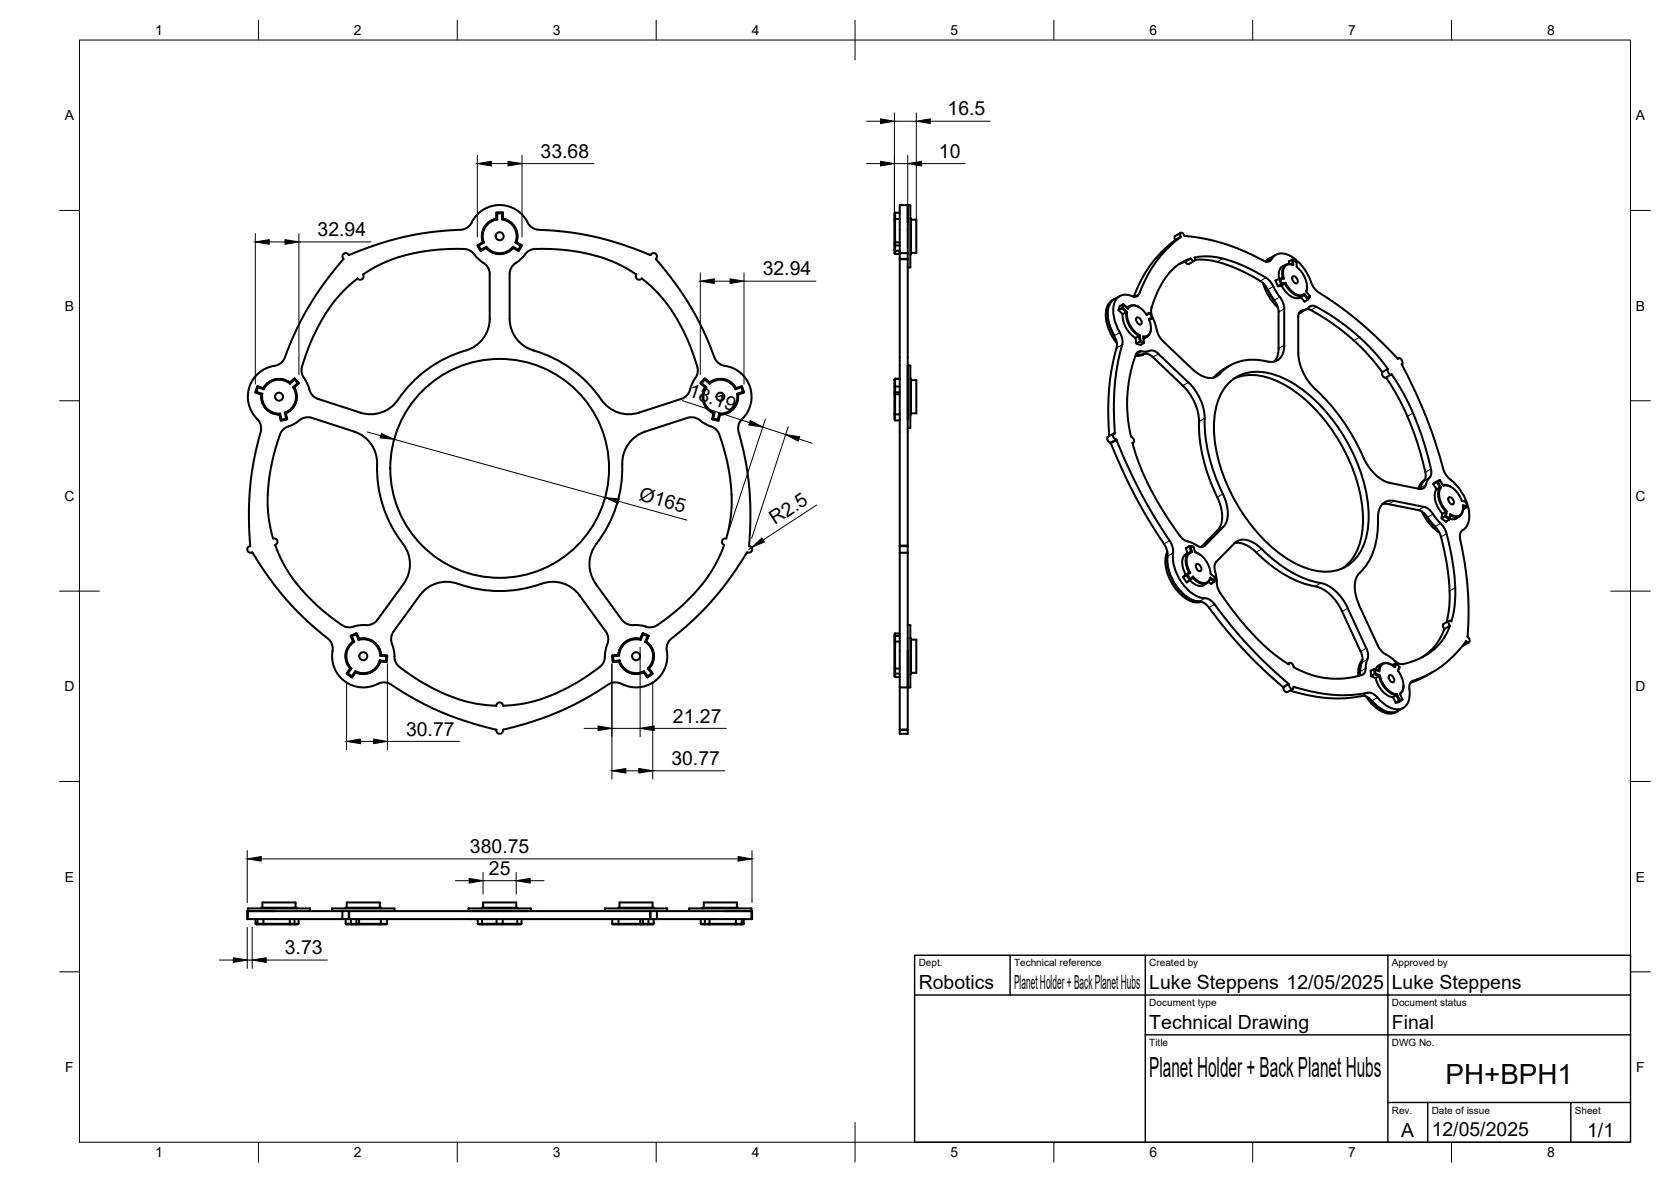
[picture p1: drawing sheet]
<svg xmlns="http://www.w3.org/2000/svg" width="420mm" height="297mm" viewBox="0 0 420 297" stroke-linecap="round" stroke-linejoin="round" font-family="sans-serif">
<!-- layer: Visible -->
<g fill="none" stroke="#000" stroke-width=".51">
<path d="M124.9 53.5v1.5M124.9 55a4.4 4.4 0 0 0-3.4 5.9M125 53.6h1.2M125 55.1a4.3 4.3 0 0 0-3.3 5.9M126.2 55.1a4.3 4.3 0 0 1 3.4 5.9M126.2 53.6l.2-.1v1.5l-.2 .2zM126.4 55a4.4 4.4 0 0 1 3.4 5.9M126.4 53.5h-1.5l.1 .1v1.6l-.1-.2M224.9 53.6l.2-.1v1.5l-.2 .2zM225.1 53.5h1.1M226.2 55h-1.1v5.9l-.2 .1v-5.8M228.2 51.5v12.1"/>
<path d="M228.9 54.9h.2v9h-.2M229.1 55.2h1.3v8.3h-1.3M295.5 59.3l-.2 .4 .2 .6M296.8 59.6l-1.4 .8M296.9 58.5l-1.4 .8M296.9 59.5l-.2-.6 .2-.4 .6 .2a.99 .99 0 0 0 1.3 .7l4.9 .8 4.7 1.2 4.3 1.7 5.4 2.6h1l.6-.5M87.7 64.1l6.2-2.3 6.9-2.1 5.3-1 7.4-.8a6.6 6.6 0 0 0 3.7-.6l1-.7a8 8 0 0 1 7.4-5.1 8 8 0 0 1 7.5 5.1l1.1 .8a7.1 7.1 0 0 0 3.5 .5l7.5 .8 5.3 1 6.9 2.1 6.2 2.3M87.7 64.1a.9 .9 0 0 0-1.3-.3 .9 .9 0 0 0-.1 1.4l-4.9 6.1-4.2 6.4-2.5 4.8-2.4 5.6a6 6 0 0 1-1.5 3l-1.1 .7a8 8 0 0 0-7 5.5 8 8 0 0 0 2.5 8.6l.4 1 .1 1.1-2 8.3-.9 7.1-.2 7.2 .3 6.6a.84 .84 0 0 0-.7 1.1 .84 .84 0 0 0 1.2 .5l3.6 5.5 3.9 5.1 4.8 5.2 5 4.5a7 7 0 0 1 2.6 2.5l.4 1.2a8 8 0 0 0 3 8.4 8 8 0 0 0 9 .4l1-.1 1.2 .3 7.3 4.4 7.2 3.4 6.5 2.2 5.9 1.6a.83 .83 0 0 0 .8 1 .83 .83 0 0 0 .9-1l7.6-2.1 6.4-2.4 6.4-3.1 6.8-4.2 1.2-.1 1.4 .4M91.3 69a.84 .84 0 0 1-.2 1.1 .84 .84 0 0 1-1.2-.1l-2.4 2-2.2 2.2-3.2 4.3-3.3 5.9-2.1 5.4a6.9 6.9 0 0 0-.9 3.7l.7 1.5M120.1 61.7l.8 1.3M120.9 62.8l1.4-.8-.1 .2-1.3 .8zM121.4 60.9l-1.4 .8 .9 1.4 1.3-.8a4.5 4.5 0 0 0 6.8 0l1.4 .8 .9-1.4-1.4-.8"/>
<path d="M121.5 60.9l-1.4 .8 .2 .1 .6 1M121.5 60.9l.2 .1-1.4 .8M121.5 66.1l-1.2-1-1.6-1.8-1-.5a41.1 41.1 0 0 0-12.6 .6l-4.8 1.2-3.2 1.2-2.3 1-3.5 2.2M121.6 66.1a3.3 3.3 0 0 1 1.5 2.8v11.2a8.6 8.6 0 0 1-7.4 8.4 31.5 31.5 0 0 0-16.2 12.7 8.3 8.3 0 0 1-8.9 2.5M122.2 62.2a4.4 4.4 0 0 0 6.8 0M129 62a4.3 4.3 0 0 1-6.7 0M129.8 60.9l1.3 .8-.2 .1-1.3-.8M129.8 60.9l-.2 .1M129.9 60.9a4.5 4.5 0 0 0-3.4-5.9v-1.6h-1.7v1.6a4.5 4.5 0 0 0-3.4 5.9M130.3 62.8l-1.3-.8v.2l1.4 .8M131.1 61.7l-.7 1.3-.1-.2 .6-1M160 69a.84 .84 0 0 0 .2 1.1 .84 .84 0 0 0 1.2-.1l2.4 2 2.2 2.2 3.2 4.3 3.2 5.9 2.2 5.4a6.9 6.9 0 0 1 .8 3.7l-.5 1.5a12.4 12.4 0 0 0-1.8 3.9 3.3 3.3 0 0 1-1.8 1.4l-10.6 3.4a8.3 8.3 0 0 1-9.5-3.3 31.6 31.6 0 0 0-18-12.7 8.3 8.3 0 0 1-5.1-7.6v-11.2a4 4 0 0 1 2.5-3.4l1.8-2.1 1.2-.7a42.6 42.6 0 0 1 25.2 5.5l1.2 .8"/>
<path d="M163.6 64.1a.89 .89 0 0 1 1.3-.3 .89 .89 0 0 1 .1 1.4l4.9 6.1 4.2 6.4 2.5 4.8 2.4 5.6a6 6 0 0 0 1.5 3l1 .6a8 8 0 0 1 7.1 5.6 8 8 0 0 1-2.5 8.6l-.5 1.4a6.1 6.1 0 0 0 .6 3l1.4 6 .9 7.1 .2 7.2-.3 6.5a.89 .89 0 0 1 .7 1 .89 .89 0 0 1-1 .8l-.2-.1M224.9 62.8v.9l.2 .1h1.1M226.2 60.9h-1.1v.8l-.2 .1v-.8M226.2 61.7h-1.1v1.3l-.2-.2v-1M226.2 63h-1.1v.8M226.2 63.6v-12.1h2.7v15.7h-.7M226.2 65.2v71.9h2v-71.9M226.2 63.6v1.5h2v-1.5M226.2 65.1h2M226.2 63.6h2M279.6 75.5a4.8 4.8 0 0 0-1.4 5.3l1.2 3.2 1.4 2.3M280.1 75.3l-.5 .2"/>
<path d="M280.1 75.2a5 5 0 0 0-1.4 5.7l.8 2.1 1.1 2.4 .2 1v.8l-1.3 5.8-.6 4.7-.2 6.1 .2 5.8M281.2 77.9l.9-.4 1 1M281.5 74.4l-1.4 .9M281.6 76.9l-.4 1 1.1 1M282.3 78.9a6.9 6.9 0 0 0 3.2 6M282.4 76.4l1.3 1.2M282.4 76.4l-.3 1.1 .3-.1 1 1-.3 .1M282.4 76.4l-.9 .6M282.6 76.6l-.2 .8M283.1 78.5l-.8 .5M283.2 78.4a6.7 6.7 0 0 0 3.2 6M283.4 78.4a6.4 6.4 0 0 0 3.2 5.9"/>
<path d="M283.6 77.2h-.3M283.7 77.6a2.15 2.15 0 0 1 3.4 .1l1.2 1.4M284 76.9l-.6 .4M285.1 74.6l2.3-5 2.4-3.7 3.1-3.4 2.3-2 1.6-.9-3 2.6-2.7 3.1-2.6 3.9-2.1 4.7-.6 .6-.7 .1a3.4 3.4 0 0 0-5.2 3l.1 1.6 .4 1.7 1.2 2.7M285.9 79.8a1.16 1.16 0 0 1 1 1.7 1.16 1.16 0 0 1-1-1.7zM286.4 77.2l-.1-.1a1.92 1.92 0 0 0-2.8 .3M288.2 79l.8-.4 .1 .1-.8 .4M289.1 78.7l.6 1.3M289.7 79.8l-.8 .4a3.7 3.7 0 0 1-.2 4l-.8 .3h-.5l.3 1.7-1.1-.4-.9 .5M289.7 80l-.8 .3M289.7 80l-.7 .4M296.4 66.4l1.6-.6 1.4-.8-2.4 1-2 1.5-1.9 2.2-1.5 2.6-1.2 2.6-.9 2.8 .1 1.7 .9 2a7.9 7.9 0 0 0 1.9 4.3l7.5 7.1a6 6 0 0 0 5.5 2l1.2-.8"/>
<path d="M300.3 65.6l-1.5 .8-.8-.6M300.4 64.7l2.3-.3 2.2 .1 2.1 .4 3.5 1 3.7 1.6 4.2 2.3 1 .9 .8 1.3M300.4 64.7a.59 .59 0 0 1-.2 .9l-.4-.1-.4-.5M300.5 65.3h2.7l2.7 .5 2.8 .8 3.4 1.4 5.2 2.9 1 1.1 1.2 2.2a7.9 7.9 0 0 1 2 4.2M317.6 71.1a13.1 13.1 0 0 0 3.7 6.2M318.9 65.1l-.7 .6M319.3 64.9l-.4 .3M319.4 64.9l-1 .8M319.7 65.1a3.3 3.3 0 0 1 5-.7 14.7 14.7 0 0 1 5.3 7.3l1.3 1.6 6 4 4.6 3.7 4.6 4.1 5 5.1M320.2 72l.7 1.4a7.9 7.9 0 0 1 2 4.2v9.1a3.5 3.5 0 0 1-4.2 4.1 11.7 11.7 0 0 0-12.1 3.2M320.8 64.1l-1.5 .8M320.9 70.4h-.2l.6 1.6 1-.1a5.3 5.3 0 0 0 4 3l.8-.3"/>
<path d="M321.5 78.4v9.9l-.5 1.7-.6 .9M321.6 70l.5 1.4-.8 .5M321.6 70l-.9 .5M322.5 69.9l-.9 .1 .3 .1 .4 1.1M322.5 69.9l.3 .1-.9 .1M322.9 66.8a2.37 2.37 0 0 0-1.3 3.2M323.1 71.3l-1 .6M323.1 71.3a5.1 5.1 0 0 0 4 3.1l.8-.3M323.2 71.1l-.9 .1-.2 .2 1-.1M323.2 71.1l-.1 .2M323.2 71.1a4.9 4.9 0 0 0 4 3.1l.8-.4M323.3 66.5l-1.2 .7"/>
<path d="M324.1 65.7l.9-.5v1.3l.2 .1M324.2 65.7l-.1 .6M325 66.5a1.9 1.9 0 0 0-2.1 .3 1.9 1.9 0 0 0-.5 2l.2 1.1M325.1 69.4a1.16 1.16 0 0 1 1 1.8 1.16 1.16 0 0 1-1-1.8zM325.2 65.3l.8 .5-1-.6 .2 .1v1.3M325.2 66.6a1.84 1.84 0 0 0-2.1 .3 1.84 1.84 0 0 0-.5 2l.2 1.1M326 65.8v1.3a6 6 0 0 1 2.4 6.1M326.7 78.7l1.9-1.1 .4 .1 3 1.6 3.4 2.3 3.4 2.5 3 2.8 3 3.2 2.8 3.4M326.7 78.7l-.1 .1M326.7 74.9l.4-.3 .9 1.2 .2-.1M327.2 78.5l-.6 .2M327.7 74.2l-1.2 .7"/>
<path d="M328.4 73.2l1 1.3-.6 .8 .6-.9M328.6 72.1l-.1 1.2M328.9 75l-.9-1.2-.1 .3 .9 1.2-.8 .5M329.2 77.2l.8-.4 1 .3 2.8 1.6 4.4 3 3.6 3.1 2.6 2.5 4.6 5.4M329.2 77.2l-1.2 .7a1.5 1.5 0 0 0-1.6 1.7v9.2M64.3 98.6l1.5 .5M64.7 97.1l1.5 .4a4.5 4.5 0 0 1 6.7-1.4l1.1-1 1.2 1.2-1.2 1.1a4.5 4.5 0 0 1-2.1 6.4l.3 1.6-1.6 .3-.3-1.5a4.5 4.5 0 0 1-4.6-5.1l-1.5-.5zM64.7 97.1l1.5 .5 .1 .2-1.4-.5zM64.7 97.1l-.4 1.5 .2-.1 1.5 .5M64.9 97.3l-.4 1.2M65.8 99.1a4.4 4.4 0 0 0 4.5 5M66 99l-.2 .1"/>
<path d="M66 99a4.3 4.3 0 0 0 4.4 4.9M72.9 96.2l1.1-1v.2l-1.1 1zM72.9 96.2a4.4 4.4 0 0 0-6.7 1.4M72.9 96.4a4.3 4.3 0 0 0-6.6 1.4M73.7 97.3a4.3 4.3 0 0 1-2.1 6.4M73.9 97.3a4.4 4.4 0 0 1-2.1 6.5M74 95.2l1.1 1.1h-.3l-.8-.9M74.8 96.3l-1.1 1 .2 .1 1.2-1.1M76.5 95l1 1.9a3.9 3.9 0 0 0 2.5 3.4l10.6 3.4M176.2 96.3h.2l1.2 1-.2 .1zM176.4 96.3l.8-.9v-.2l1.2 1v.2M177.2 95.1l1.2 1a4.5 4.5 0 0 1 6.7 1.4l1.5-.4 .5 1.5-1.5 .5a4.5 4.5 0 0 1-4.6 5.1l-.3 1.5-1.7-.3 .4-1.5a4.5 4.5 0 0 1-2.1-6.5l-1.2-1.1z"/>
<path d="M177.2 95.2l-1 1.1M177.2 95.4l1.2 1M177.4 97.3a4.4 4.4 0 0 0 2.1 6.5M177.6 97.3a4.3 4.3 0 0 0 2.1 6.4M178.4 96.4a4.3 4.3 0 0 1 6.6 1.4M178.4 96.2a4.4 4.4 0 0 1 6.7 1.4M185 97.8l1.4-.5 .1-.2 .5 1.5M185 97.6v.2M185.3 99l1.5-.5 .2 .1-1.5 .5zM185.3 99a4.3 4.3 0 0 1-4.5 4.9M185.5 99.1a4.4 4.4 0 0 1-4.5 5M186.4 97.3l.4 1.2"/>
<path d="M186.5 97.1l-1.5 .5M224.9 98.5l.2 .1v.5l-.2-.1zM224.9 99v5M224.9 95.4l.2-.2v1.9h1.1M224.9 95.4v1.9M224.9 98.5v-1.2l.2-.2v1.5M225.1 95.2h1.1M225.1 98.6h1.1M226.2 99.1h-1.1v5M226.2 95.3h-1.1l-.2 .1M228.2 91.9h.7v15.6h-.7M228.9 95.2h.2v9h-.2"/>
<path d="M229.1 95.5h1.3v8.4h-1.3M281.6 83.6l.6 1.5 .1 1.1-1.2 5-.8 5.4-.2 4.6 .2 7.7M285.5 84.9l.2 1.4 1.2 .3M286.4 84.4l.2 1.4 .2-.2 .8 .3M286.4 84.4l.2-.1 .2 1.3M286.4 84.4l-.9 .5M287.1 88.3h-.7l-.5 .3a34.3 34.3 0 0 0-1.5 21.2l.4 .3 .3 .5v.5l-.3 .2 1.6 5.1 3 6.8 3.1 5.4 3.5 5.2 1.3 1.5 1.4 .8M287.1 88.3h1.6a2.08 2.08 0 0 1 2.6 .6l7.5 7.2a13.1 13.1 0 0 1 4.1 9M287.6 89a2.16 2.16 0 0 1 2.3 .7M287.6 89l-1.1 .2-.9-.1M287.7 86.2l-.9 .5M287.7 88.9l-.9 .5h-1.3"/>
<path d="M288 84.8l-.5 .4M288.5 84.6l-1 .5M289.4 82.4v.1a1.87 1.87 0 0 1-1.9 2.3M289.9 89.8l7.5 7.1a13.1 13.1 0 0 1 4.1 10.3 44.7 44.7 0 0 0 5 18.8 7.8 7.8 0 0 1 .1 6.7l-4.6 4.8M308.8 96.4a10.5 10.5 0 0 1 10.7-2.5 31.8 31.8 0 0 1 16.7 13.1 41.6 41.6 0 0 1 7.9 22.7 14.6 14.6 0 0 1-4.5 11.9 11.4 11.4 0 0 1-11.4 1.1 34.8 34.8 0 0 1-16.2-14.4 39.2 39.2 0 0 1-6.7-22.9 14.4 14.4 0 0 1 3.5-9zM309.3 91.8l-2.4 1.5-1.8 1.6M310.3 95.1a13.3 13.3 0 0 1 11.2 .9 39.6 39.6 0 0 1 17.6 19.4 32.8 32.8 0 0 1 3 20.4 11.7 11.7 0 0 1-4.4 7M326.5 88.8a13.7 13.7 0 0 0 5.3 10 52.8 52.8 0 0 1 11.4 17 10.6 10.6 0 0 0 6.3 5.6l7.5 1.5M347.6 93.5a1.01 1.01 0 0 0 .9 1.4M348.5 94.9l3.8 6.3 3.2 7.4 1.7 5.2 1.2 5 .1 1.2-.5 .9M349 92.7l-1.4 .8M349 92.7a.96 .96 0 0 0 .9 1.4"/>
<path d="M349.9 94.1l-1.5 .8M349.9 94.1l3.8 6.3 3 6.9 1.4 4 1.6 6.1 .2 1.5-.5 1.1M351.5 90.1a.85 .85 0 0 1 1 .4 .85 .85 0 0 1 0 1l2.7 5.5 2.7 6.1 2.9 7.8 2.1 7.1 .4 .9 .9 1.2a12.8 12.8 0 0 1 5.2 10.1 3.7 3.7 0 0 1-1.6 3M351.6 90l-.1 .1M70.3 104.1l.3 1.5 .2-.1 1.1-.3M70.4 104l-.1 .1M70.4 104l.4 1.5M71.6 103.7l.3 1.5 .2 .1-.3-1.5M71.6 103.7l.2 .1M72.1 105.3l-1.5 .3M89.1 108.5l-10.7-3.5a4 4 0 0 0-4 1.3l-2.6 1.2-.9 .8a42.4 42.4 0 0 0-2.6 25.7l.4 1.3M89.1 108.5a8.6 8.6 0 0 1 5.7 9.6 31.5 31.5 0 0 0 7.1 19.4 8.3 8.3 0 0 1-.4 9.2l-6.6 9.1"/>
<path d="M162.2 108.5a8.7 8.7 0 0 0-5.7 9.6 30.8 30.8 0 0 1-6.6 18.6M172.8 105l-10.6 3.5M172.8 105a4 4 0 0 1 4.1 1.3l2.6 1.2 .9 .8a42.4 42.4 0 0 1 2.6 25.7l-.4 1.3a.84 .84 0 0 0-1 .6 .84 .84 0 0 0 .5 1l-2 4.5-1.6 2.7-1.6 2.3-4.4 4.9-4.8 4a8.4 8.4 0 0 1-3.6 2.3l-1.7-.1M179.3 105.2l.4-1.5-.2 .1-.4 1.5M180.5 105.5l-1.2-.3-.2 .1 1.5 .3M180.8 104l-.3 1.5 .1 .1 .4-1.5M180.8 104l.2 .1M224.9 104v1.5l.2 .1v-1.5M224.9 104l.2 .1M225.1 105.6h1.1M225.1 104.1h1.1M280 109l-1.5 .8a1.02 1.02 0 0 0 .8 1.4"/>
<path d="M280.2 108.9l.1 .1M280.3 109l-.2-.1a.91 .91 0 0 0-.2 1 .91 .91 0 0 0 .8 .5M280.7 110.5l-1.4 .8v.1M280.7 110.5v.1M285 111.3l-.2 .1M302.9 105.2a43.1 43.1 0 0 0 5 19.9 7.8 7.8 0 0 1 .1 6.8l-.4 .5M68.7 135.3a.84 .84 0 0 1 1 .6 .84 .84 0 0 1-.5 1l1.9 4.5 1.6 2.7 1.7 2.3 4.4 4.9 4.8 4a8.4 8.4 0 0 0 3.6 2.3l1.6-.1a11.6 11.6 0 0 1 4.3-.5 3.3 3.3 0 0 0 1.8-1.3M150 136.7a8.3 8.3 0 0 0-.2 10l6.6 9.1M187.9 138.8l-3.7 5.5-3.8 5.1-4.9 5.2-4.9 4.5a7 7 0 0 0-2.6 2.5l-.4 1.2a8 8 0 0 1-2.7 8.2 8 8 0 0 1-8.6 .9M226.2 137.3v1.6M226.2 137.3h2v1.6M226.2 138.9v33.8"/>
<path d="M226.2 137.1v.2M226.2 138.9h2M228.2 138.9v44.5h-2v-10.7M228.2 137.1v.2M293.5 138.6a9.4 9.4 0 0 0 1.7 8.8 8.3 8.3 0 0 0 5.6 4l1.3-.2M295 139l-.1-1.5-.6-1.3-4.5-7-2.6-4.7-3.8-7.6-2.7-6.3-1.4 .8 2.3 5.4 2.7 5.8 2.6 4.7 6.2 10.1 .5 1.8a11.5 11.5 0 0 0 6.7 11.8l1.3 .2M295 138.9a11.6 11.6 0 0 0 6.7 11.2l1.3 .2M298.3 137.7h-.1l.4 1.4a2.61 2.61 0 0 0-1.2 3.5l.7 1.8M298.7 136.1l2.2 .9a1.68 1.68 0 0 0 2.1 .1M299 138.9l-1.2 .7M299 137.3l.3 .1 .5 1.4-.3-.1zM299.3 137.4h.8l-1.1-.1-.8 .5"/>
<path d="M299.5 138.7a2.58 2.58 0 0 0-1.2 3.5l.7 1.7-1 .6M299.8 138.7a2.45 2.45 0 0 0-1.3 3.5l.8 1.7M300.1 137.4l.5 1.4a6.3 6.3 0 0 1 3.8 5.4M300.5 138.8l.9 .4M307.6 132.4l-4.7 4.7M310.4 136.5a6.3 6.3 0 0 1 5.4 2.3 28.8 28.8 0 0 0 15.6 8.7 11.2 11.2 0 0 1 6.1 6.2M347.6 126.7h1.5l7.5 1.5M350.5 125.9l7.6 1.5M350.6 125.9a3.3 3.3 0 0 0-4.1 3.4 20.9 20.9 0 0 1-3.2 13.1l-.7 .8a5.5 5.5 0 0 0-1.8 5.9l1 3M356.6 128.2l1.2 .6 1.1 1.2M357.1 122.6l-.1 .3M357.5 128.5a12 12 0 0 0 4.4 5.3"/>
<path d="M358 120.8l-.6 1-.3 .8M358.1 127.4a5.1 5.1 0 0 1 2.8 2.6l1.3 1.5M358.2 120.7l-.8 .6-.7 1.5M358.9 130l1.9 2.3M359.4 120l-.8 1.4a1.43 1.43 0 0 1-1.7 1.5M360.8 132.4l.8 1 .6 1.2 1.5 6.4 .5 3.8 .3 6.3-.3 2.7-.5 2.6M361.2 121.1l-.8 .5 .8 1.3M361.2 122.9a5.6 5.6 0 0 0 1.5 6.2M362 120.6l.1 .2-.6 .4M362 120.6l-1.6 1.1M362 120.6l-1.5 .9M362.1 122.5a5.5 5.5 0 0 0 1.5 6.1l-.9 .5-.3 1.1 1.2 1v-.2"/>
<path d="M362.1 122.5l-.8-1.4 .2 .1 .9 1.3M362.1 122.5h.3M362.1 122.5l-1 .5M362.1 120.8l.8 1.3M362.2 131.5l1 1.2 .5 1.2 1.3 5.9 .7 5 .2 3.5-.1 3.9-.9 4-.4-.2-.3 .2 .1 .5 .3 .5M362.4 122.5a4.8 4.8 0 0 0 1 5.6l.4 .4M362.8 121.9h1.1l.9 .4M362.9 122.1a4.1 4.1 0 0 1 4.1 2.6l.6 1.2 1 .2-1.1-.3M363.6 129.7l.2-1.1h-.2l-.3 1.1-.8 .5M364.4 125a1.16 1.16 0 0 1 1 1.7 1.16 1.16 0 0 1-1-1.7zM364.4 130.3l-.8-.6h-.3l1.1 .9-.9 .5M364.6 129.2l-.2 1.4 .2-1.1"/>
<path d="M364.6 129.2v.3M364.7 122.3l.1 .1M366.5 130a1.77 1.77 0 0 1-2.1 .3M366.9 129.8l-1.2 .7M367.8 133.2l-.6 .6-.1 1.2 1.2 6.8 .7 5.8 .3 5-.3 7.5M367.8 127l1.1 .2M367.8 133.2l-.1 .1M367.8 127a1.99 1.99 0 0 1-2.1 2.7l-1-.5M367.9 127.6a1.95 1.95 0 0 1-1 2.2 1.95 1.95 0 0 1-2.3-.3M368.1 127.9h-.2M368.6 126.1l.3 1.1M368.9 127.2v.2l-1-.2"/>
<path d="M368.9 127.4l-.9 .5M88.2 159.8l1.4-.6-.1 .2-1 .5M89.6 159.2l.7 1.4-.1 .2-.7-1.4M99 158.7a4 4 0 0 0-.1 4.2l.4 2.8 .8 1.5 2.7 2.1 3.7 2.4 5.1 2.6 4.3 1.6 4 1 4.9 .4a.84 .84 0 0 1 .8-.8 .84 .84 0 0 1 .9 .8l4.1-.3 3.4-.7 3.4-1.1 3.5-1.5 4.7-2.5 5.2-3.6 .9-1.1 .4-1.5M145.7 149.6l6.6 9.1M145.8 149.6a8.3 8.3 0 0 0-9.6-2.9 31.8 31.8 0 0 1-22-.3 8.3 8.3 0 0 0-8.7 3.2l-6.5 9.1M152.3 158.7a4 4 0 0 1 .1 4.2l-.3 2.1M156.4 155.7a3.3 3.3 0 0 0 2.9 1.4M159.3 157.1h1.6l1.5 .4M161.6 159.2l.1 .2-.6 1.4-.1-.2zM161.6 159.2l1.4 .6M161.7 159.4l1.1 .5 .2-.1-.6 1.4"/>
<path d="M162.8 159.9l-.6 1.4 .2-.1M224.9 159.9v1.4M225.1 159.2h1.1M226.2 159.8l-1.3 .1v-.5l.2-.2v2h1.1M228.2 157.1h.7v15.6h-2.7M298.1 144.4l-.6 .6 .9 1.4 .2-.2M298.3 144.6l.9 1.2 .8-.9M298.3 144.6l-.8 .5M298.6 144.6l.7 .9M299 143.9h.3l-.7 .7h-.3zM299.2 145.8a3.1 3.1 0 0 0 3.4 1.3l.4-.3M299.2 145.8l-.8 .5"/>
<path d="M299.9 145.2l-.7 .6M299.9 145.2a3.2 3.2 0 0 0 3.5 1.4l.7-.7 .2-.5M300 144.9l-.1 .3M300 144.9a3.1 3.1 0 0 0 3.5 1.4l.6-.7 .2-.4M300.9 141.7a1.16 1.16 0 0 1 1 1.8 1.16 1.16 0 0 1-1-1.8zM301.6 151.2l.8 .1 1.2 .9 4.6 6 3.4 3.9 5.9 6.1 5.1 4.5M303 150.3l1.1 .3 1 .9 4.5 5.9 4 4.5 4.1 4.3 6.3 5.6M303.4 146.5l-1.2 .7M303.8 146.2l.8 .4M304.3 145.2l-.1 .2M304.3 145.2l1.1 .7M304.4 144.2l1.1 .8-.1 1.2-.9 .5"/>
<path d="M305.5 145l-.1 1.2-1.2-.8M305.5 143.7l.4 1.4 .1 2 .6 1.6 5.1 6.9 2.8 3.2 3.5 3.6 2.6 2.2 3.2 2.2 .3 .1 .2-.3h.4l.4 .5 .2 .5M305.5 143.7a2.67 2.67 0 0 1 .3-2.5l4.7-4.7a3.9 3.9 0 0 1 5.1 .1l.8 .6a32 32 0 0 0 14.6 9.1 10 10 0 0 1 7.9 6.5M337.5 153.7l4.6 10M338.9 152.9l4.6 10M341.7 152.1l4.7 10M363 156.8l-.2 .5 .4 .8M364.4 156l-1.5 .8M364.6 157.3l-1.4 .8-1.3 2.6-1.4 2-1 1-2 1.5M364.6 157.3l-1.5 3-2 2.4-2.6 2-1.7 .9-2.1 .8a3.9 3.9 0 0 1-2.8 .4l-1.2-.8M87.5 169.2l.9 .7M88.1 168l-1 1.3 1.4 1 .9-1.3"/>
<path d="M88.2 168h.2l-.9 1.2-.3 .1zM88.9 161.2l-.7-1.4 .3 .1 .6 1.4M88.9 161.2l.2 .1M88.9 161.2a4.4 4.4 0 0 0-.7 6.8M89.1 161.3a4.3 4.3 0 0 0-.7 6.7M89.3 168.7l-.9 1.2 .1 .3-1.3-.9M89.3 168.7l.1 .2M89.4 168.9l-.9 1.3M90.2 160.8a4.3 4.3 0 0 1 5.4 4M90.3 160.6a4.4 4.4 0 0 1 5.5 4M90.3 160.5l-.6-1.4-1.6 .7 .7 1.4a4.5 4.5 0 0 0-.7 6.8M90.3 160.5a4.5 4.5 0 0 1 5.5 4"/>
<path d="M95.5 165.9a4.3 4.3 0 0 1-6.2 2.8M95.5 166l.1 .1M95.5 166l1.5 .1M95.6 166.1a4.4 4.4 0 0 1-6.2 2.8M95.8 164.6l1.5 .2-.2 .1-1.5-.1zM95.8 164.6l1.6 .1-.2 1.7-1.5-.2a4.5 4.5 0 0 1-6.3 2.8M97.1 164.9l-.1 1.2 .2 .2-1.6-.2M97.3 164.8l-.1 1.5M153.9 164.8l1.6-.2 .2 .2-1.6 .1M154.3 166.1l1.5-.1-.1 .1-1.6 .2zM154.3 166.1l-.2-1.2-.2-.1 .2 1.5M155.7 166.1a4.4 4.4 0 0 0 6.2 2.8"/>
<path d="M155.8 165.9a4.3 4.3 0 0 0 6.1 2.8M161 160.6a4.4 4.4 0 0 0-5.5 4M161.1 160.8a4.3 4.3 0 0 0-5.4 4M161.9 168.7l.9 1.2v.3l-.9-1.3zM162.2 161.3a4.3 4.3 0 0 1 .7 6.7M162.4 161.2a4.4 4.4 0 0 1 .7 6.8M163.2 168a4.5 4.5 0 0 0-.7-6.8l.6-1.4-1.5-.7-.6 1.4a4.5 4.5 0 0 0-5.6 4.1l-1.5 .1 .2 1.7 1.5-.2a4.5 4.5 0 0 0 6.3 2.8l.9 1.3 1.3-1-.9-1.3M163.8 169.2l-1 .7M164 169.3l-.9-1.3h-.2l.9 1.2 .2 .1-1.2 .9M224.9 161.3l.2-.1v6.8h-.2zM224.9 168l.2 2.2M224.9 169.2l.2 1"/>
<path d="M225.1 168v1.3h1.1M225.1 168h1.1M225.1 170.2h1.1M228.9 160.4h.2v9h-.2M229.1 160.7h1.3v8.4h-1.3M322.7 172.7l.1 .7 .7 .6 1.6-.9M324.1 171.9l-1.4 .8M324.1 171.9l.3 .9a.56 .56 0 0 0 .8 .3l.1-.5M324.3 166.6l-.5 .2M324.3 173.6l5.3 1.2 4.9 .7h3.6l4.8-.6 1.1 .3 .9 .9M325.2 172.6l3.9 1 4.6 .9 5.2 .2 5.3-.7 1.1 .4 .8 .7a8.3 8.3 0 0 0 5.5 3.2 3.4 3.4 0 0 0 2.9-4.2l-.1-.9M325.2 172.6h.1"/>
<path d="M342.1 163.7a3.8 3.8 0 0 1 0 3.6l-.4 2.5M342.6 165.8l-.6 .9-.4 1.1-.1 2.1M343.4 175a8.2 8.2 0 0 0 6.2 4.3l.7-.1 1.1-.5M343.6 162.9l.4 1.5-.2 1.3M343.8 165.7l-.4 1.3-.1 1.5-.3 .8a17.4 17.4 0 0 1-9.4 1.1l-3.7-.7-4.7-2.1M344.7 168.5l.1 1.4 1.1 .5M344.9 176.1a6.3 6.3 0 0 0 5.9 2.9l.6-.3M345.8 168.2l1 .5-1.3-.6-.9 .5M345.8 169.2v-1l-.3-.1 .1 1.3-.8 .5M345.9 170.4a6 6 0 0 0 4.4 4.8M346.4 162.2a5.5 5.5 0 0 0 3 2.8l1.3 1M346.7 169.9a5.9 5.9 0 0 0 4.4 4.8l-.9 .5"/>
<path d="M346.7 169.9l-.9 .5M346.9 169.7l-1.1-.5-.2 .2 1.1 .5M346.9 169.7l-.2 .2M346.9 169.7a5.6 5.6 0 0 0 4.4 4.8M347.1 167l-.6 .3-.6 .9M347.5 166.8l-1.2 .7M349.4 169.7a1.16 1.16 0 0 1 1 1.7 1.16 1.16 0 0 1-1-1.7zM349.9 167.1a1.91 1.91 0 0 0-2.2-.4 1.91 1.91 0 0 0-1.1 1.9M350.3 175.2l.6 1.4 1-.3M350.5 167.5l.4-.8 .2 .1-.4 .9a2.2 2.2 0 0 0-3.6-.1l-.2 1.1M350.9 166.7l-.9 .5 .2-.1M351.1 166.8l.8 .9-.4 .9"/>
<path d="M351.3 174.5l.6 1.4-.1 .2-.7-1.4zM351.8 176.1l-.9 .5M351.9 167.6l-.4 .9a5.1 5.1 0 0 1 1 5.2l-.5 .6 .6 1.6-.8 .2M352.6 175.7l-.7 .2M352.6 175.9l-1 .6M352.8 177.9l-1.4 .8M352.9 172.3l-.2 1.1-.7 1M360.3 168.9l-3 1.6-2.7 1.1M369 160.1l.4 .4a.63 .63 0 0 1-.1 .9l-.7-.2-3.1 3.5-2.9 2.7-3.1 1.9-3.3 1.5a2.06 2.06 0 0 0-1.6 .8l-.2 .7v.9M369.4 161.4l-1.6 .9M226.2 183.4h2v1h-2zM226.2 183.4h.1"/>
<path d="M228.2 183.4h.1M62.3 231h23.8M64.3 231v1.1M64.7 232.1h1.5l.1 .2h-1.4zM64.7 232.1h-.4l.6 .2M64.7 231v1.1M65.7 228.3v-.2h9v.2M66 228.1v-1.3h8.3v1.3M66.2 231v1.1h6.7v.2h-6.6M72.9 231v1.1h1.1v.2h-1.1M74 231v1.1h1.1l-.3 .2h-.8M75.1 231v1.1"/>
<path d="M78 229v-.7h-15.7v2.7M83.5 229v-.7h15.7v.7M86.1 229h-23.9v2h.1M86.1 229h1.6v2h-1.6M86.1 229v2M86.8 228.3v-.2h9v.2M86.9 231v1.1l.2 .2h1.4M87.2 228.1v-1.3h8.3v1.3M87.7 229v2M87.8 229h75.7v2h-75.7M88.2 231v1.1h1.4l-.1 .2-2.6-.2M89.6 231v1.1h.7l-.1 .2h-.7"/>
<path d="M90.3 231v1.1h5.5l-.2 .2h-5.4M95.8 231v1.1h1.5l-.2 .2h-1.5M97.3 231v1.1M117.8 229v-.7h15.7v.7M120.1 231v1.1M121.1 228.3v-.2h9v.2M121.2 231v1.1l.2 .2M121.4 232.3h3.6M121.5 228.1v-1.3h8.3v1.3M124.9 231v1.1h-4.8l.2 .2h1.1M126.2 232.3l.2-.2h4.7l-.2 .2zM126.4 231v1.1h-1.5l.1 .2h1.2"/>
<path d="M130.1 232.1l-.2 .2M130.1 231v1.1M131.1 231v1.1M152.1 229v-.7h15.7v.7M153.9 232.1h1.6l.2 .2h-1.6zM153.9 231v1.1M155.4 228.3v-.2h9v.2M155.5 231v1.1h5.5l.1 .2h-5.4M155.8 228.1v-1.3h8.3v1.3M161 231v1.1h.6l.1 .2h-.6M161.6 231v1.1h1.4M163 232.1h1.4"/>
<path d="M163 232.1l-.2 .2h-1.1M163 231v1.1M163.5 229h.1M163.5 231h.1M163.6 231h1.6M164.4 231v1.1l-.2 .2h-1.4M165.2 229h23.9v2h-.1M165.2 229h-1.6v2M165.2 231h23.8M165.2 229v2M173.3 229v-.7h15.7v2.7M176.2 231v1.1"/>
<path d="M176.6 228.3v-.2h9v.2M177 228.1v-1.3h8.3v1.3M177.2 231v1.3h-.8l-.2-.2h2.2v-1.1M177.2 232.3h1.2M178.4 232.1h6.6v.2h-6.6zM185 231v1.1M186.5 231v1.1h-1.5M187 232.1l-2 .2M187 232.1l-.6 .2M187 231v1.1"/>
<circle cx="125.6" cy="59.4" r="1.01"/>
<circle cx="70.2" cy="99.7" r="1.01"/>
<circle cx="181.1" cy="99.7" r="1.01"/>
<circle cx="125.6" cy="117.7" r="27.5"/>
<circle cx="91.3" cy="164.9" r="1.01"/>
<circle cx="159.9" cy="164.9" r="1.01"/>
</g>
<!-- layer: Visible Narrow -->
<g fill="none" stroke="#000" stroke-width=".25">
<path d="M286.5 73.7l-1.4 .9M307.5 65l-1.4 .8M318.3 69.8l-1.4 .8M319.7 65.2l-1.1 .6M320.2 72l-1.5 .8M321.8 74.7l-1.4 .8M322.9 77.6l-1.4 .8M327.6 78l-.8 .4M331 77.1l-1.4 .8M281.6 83.6l-1.5 .8M282.2 86.6l-1.4 .8M287.1 88.3l-1.4 .8"/>
<path d="M289 88.2l-1.4 .8M291.3 88.9l-1.4 .9M298.8 96.1l-1.4 .8M306.6 94l-1.4 .9M322.9 86.8l-1.4 .8M341.8 84.8l-1.4 .8M302.9 105.1l-1.4 .9M355.3 103.8l-1.4 .8M359.8 117.9l-1.4 .8M294.1 135.9l-1.4 .8M295 139l-1.5 .8M302.9 137.1l-.5 .3"/>
<path d="M307.5 124.1l-1.5 .9M307.6 132.4l-1.4 .8M317.2 138l-1.4 .8M350.5 125.9l-1.4 .8M358.1 127.4l-1.5 .8M358.5 121.8l-1.4 .8M359.4 120l-1.4 .9M360.3 129.2l-1.4 .8M362.2 131.5l-1.4 .9M363.7 134.1l-1.4 .8M367.8 133.2h-.1M303 150.3l-1.4 .9"/>
<path d="M305.4 151.9l-1.4 .8M332.1 146.5l-1.4 .8M338.9 152.9l-1.4 .8M365.9 147.7l-1.4 .8M343.4 168l-1.4 .8M343.5 162.9l-1.4 .8M343.8 165.7l-1.4 .8M343.9 174.1l-1.4 .8M346.4 175.3l-1.5 .8M355.3 171.1l-.4 .2M360.8 163l-1.5 .8"/>
</g>
<!-- layer: Visible -->
<g fill="#000">
<circle cx="285.1" cy="74.6" r=".25"/>
<circle cx="352.4" cy="91.5" r=".25"/>
</g>
<!-- layer: BORDER -->
<g fill="none" stroke="#000" stroke-width=".25">
<path d="M20 10.1h390v276.9h-390zM65 5.1v5M115 5.1v5M165 5.1v5M215 5.1v10M265 5.1v5M315 5.1v5M365 5.1v5M15 52.9h5M410 52.9h5M15 100.7h5M410 100.7h5"/>
<path d="M15 148.6h10M405 148.6h10M15 196.4h5M410 196.4h5M15 244.2h5M410 244.2h5M65 287v5M115 287v5M165 287v5M215 282.1v9.9M265 287v5M315 287v5"/>
<path d="M365 287v5"/>
</g>
<!-- layer: TITLEBLOCK -->
<path d="M230 240.1h180v46.9h-180zM230 250h180M254 240.1v9.9M288 240.1v46.9M349 240.1v46.9M288 260.1h122M349 277.1h61M359 277.1v9.9M395 277.1v9.9" fill="none" stroke="#000" stroke-width=".36"/>
<!-- layer: FD_Dimensions -->
<g fill="none" stroke="#000" stroke-width=".25">
<path d="M120 39v20.6M131.3 39v20.6M217.9 30.5h3.5M224.9 28.3v33.3M224.9 30.5h5.5M228.2 39v22.7M230.4 28.3v33.2M233.9 30.5h15.1M64.2 58.7v37.8M75.2 58.7v35.5M123.5 41.1h4.2M131.3 41.1h18.1"/>
<path d="M217.9 41.1h3.5M224.9 41.1h3.3M231.7 41.1h11M67.7 60.8h4M75.2 60.8h18.1M176.1 68.5v25.7M179.6 70.7h4M187.1 68.5v28M187.1 70.7h18.1M92.4 108.6l3.3 .9M99.1 110.4l53 14.6M171.6 100.7l16.9 5.5"/>
<path d="M191.8 107.3l5.7 1.9M192.4 105.3l-9.2 28.1M198.2 107.2l-9.2 28.1M200.9 110.3l3.3 1.1M155.5 126l17.2 4.7M189 137.6l-.7 .5M205.3 126.9l-13.4 8.8M87.1 171.4v17M97.4 166.8v21.6M153.9 166.8v29M161 162.6v22.5M164.1 171.4v24.4"/>
<path d="M90.6 186.3h3.3M97.4 186.3h18.1M146.9 183h3.5M153.9 183h7.1M157.4 193.7h3.2M164.1 193.7h18.1M164.5 183h18.1M62.2 213.7v13.2M65.7 215.8h119.9M121.5 219.2v5.5M129.8 219.2v5.5M189.1 213.7v13.2"/>
<path d="M62.2 233.1v10.3M63.4 233.1v10.3M114.5 221.3h3.5M121.5 221.3h8.3M133.3 221.3h3.5M55.2 241.3h3.5M62.2 241.3h1.2M66.9 241.3h15.4"/>
</g>
<g fill="#000" stroke="#000" stroke-width=".25">
<path d="M221.4 29.9l3.5 .6-3.5 .5zM230.4 30.5l3.5-.6v1.1zM120 41.1l3.5-.6v1.2zM127.7 40.5l3.6 .6-3.6 .6zM221.4 40.5l3.5 .6-3.5 .6zM228.2 41.1l3.5-.6v1.2zM64.2 60.8l3.5-.6v1.2zM71.7 60.2l3.5 .6-3.5 .6zM176.1 70.7l3.5-.6v1.1zM183.6 70.1l3.5 .6-3.5 .5zM95.9 108.9l3.2 1.5-3.5-.3zM188.6 105.7l3.2 1.6-3.5-.5z"/>
<path d="M197.5 109.2l3.6 .6-.4 1.1zM152.1 125l3.6 .4-.3 1.1zM189 137.6l2.6-2.4 .6 1zM87.1 186.3l3.5-.6v1.2zM93.9 185.7l3.5 .6-3.5 .6zM150.4 182.4l3.5 .6-3.5 .6zM153.9 193.7l3.5-.6v1.2zM160.6 193.1l3.5 .6-3.5 .6zM161 183l3.5-.6v1.2zM62.2 215.8l3.5-.5v1.1zM185.6 215.3l3.5 .5-3.5 .6zM118 220.8l3.5 .5-3.5 .6z"/>
<path d="M129.8 221.3l3.5-.5v1.1zM58.7 240.7l3.5 .6-3.5 .6zM63.4 241.3l3.5-.6v1.2z"/>
</g>
<g font-size="7">
<text x="289" y="270.6">Planet Holder + Back Planet Hubs</text>
<text x="363.5" y="272.3">PH+BPH1</text>
</g>
<g font-size="4.9">
<text x="238.3" y="29">16.5</text>
<text x="135.9" y="39.7">33.68</text>
<text x="236.1" y="39.7">10</text>
<text x="79.9" y="59.3">32.94</text>
<text x="191.8" y="69.2">32.94</text>
<text x="172.8" y="99.6" transform="rotate(18 172.8 99.6)">18.19</text>
<text x="160.5" y="125.7" transform="rotate(15 160.5 125.7)">Ø165</text>
<text x="194.9" y="132" transform="rotate(-33 194.9 132)">R2.5</text>
<text x="102.1" y="184.9">30.77</text>
<text x="169.2" y="181.6">21.27</text>
<text x="168.8" y="192.2">30.77</text>
<text x="118.2" y="214.4">380.75</text>
<text x="122.9" y="219.9">25</text>
<text x="71.6" y="239.8">3.73</text>
<text x="231" y="248.5">Robotics</text>
<text x="255" y="248.5">Planet Holder + Back Planet Hubs</text>
<text x="289" y="248.5">Luke Steppens 12/05/2025</text>
<text x="350" y="248.5">Luke Steppens</text>
<text x="289" y="258.6">Technical Drawing</text>
<text x="350" y="258.6">Final</text>
<text x="352.3" y="285.7">A</text>
<text x="360" y="285.5">12/05/2025</text>
<text x="399.1" y="285.7">1/1</text>
</g>
<g font-size="3.5">
<text x="39" y="8.8">1</text>
<text x="89" y="8.8">2</text>
<text x="139" y="8.8">3</text>
<text x="189" y="8.8">4</text>
<text x="239" y="8.8">5</text>
<text x="289" y="8.8">6</text>
<text x="339" y="8.8">7</text>
<text x="389" y="8.8">8</text>
<text x="16.3" y="30.2">A</text>
<text x="411.3" y="30.2">A</text>
<text x="16.3" y="78">B</text>
<text x="411.3" y="78">B</text>
<text x="16.2" y="125.9">C</text>
<text x="411.2" y="125.9">C</text>
<text x="16.2" y="173.7">D</text>
<text x="411.2" y="173.7">D</text>
<text x="16.3" y="221.6">E</text>
<text x="411.3" y="221.6">E</text>
<text x="16.4" y="269.4">F</text>
<text x="411.4" y="269.4">F</text>
<text x="39" y="290.8">1</text>
<text x="89" y="290.8">2</text>
<text x="139" y="290.8">3</text>
<text x="189" y="290.8">4</text>
<text x="239" y="290.8">5</text>
<text x="289" y="290.8">6</text>
<text x="339" y="290.8">7</text>
<text x="389" y="290.8">8</text>
</g>
<g font-size="2.5">
<text x="231" y="242.9">Dept.</text>
<text x="255" y="242.9">Technical reference</text>
<text x="289" y="242.9">Created by</text>
<text x="350" y="242.9">Approved by</text>
<text x="289" y="252.8">Document type</text>
<text x="350" y="252.8">Document status</text>
<text x="289" y="262.9">Title</text>
<text x="350" y="262.9">DWG No.</text>
<text x="350" y="279.9">Rev.</text>
<text x="360" y="279.9">Date of issue</text>
<text x="396" y="279.9">Sheet</text>
</g>
</svg>
